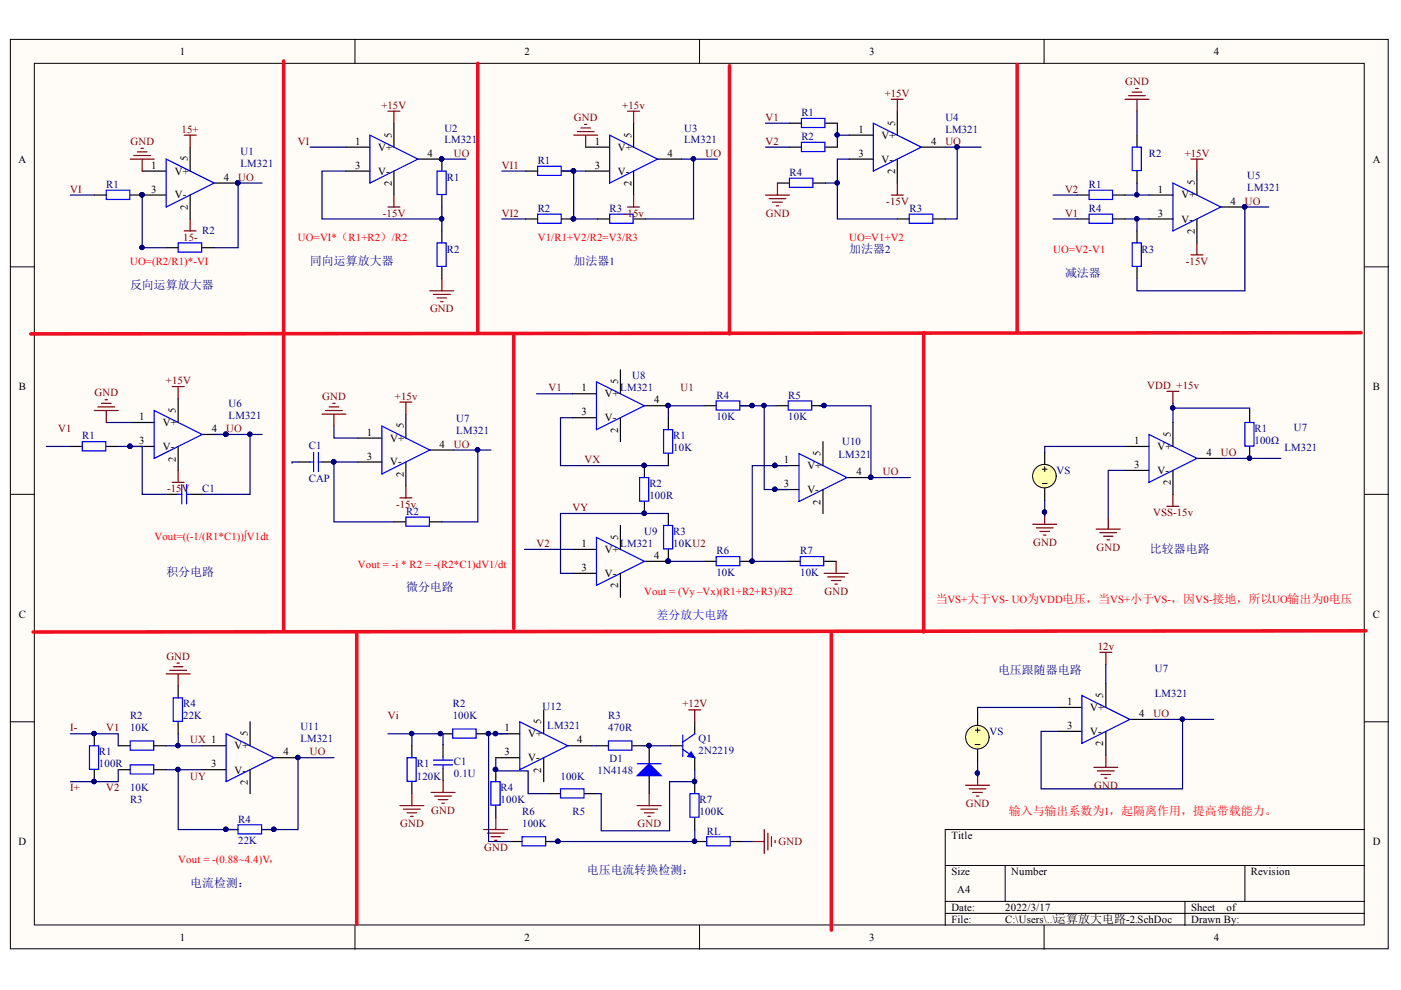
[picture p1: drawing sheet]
<svg xmlns="http://www.w3.org/2000/svg" width="297mm" height="210mm" viewBox="0 0 297 210" stroke-linecap="round" stroke-linejoin="round" font-family="sans-serif">
<g fill="#fffcf8" stroke="#000" stroke-width=".21">
<path d="M2.2 8.4h292.1v192.8h-292.1z"/>
<path d="M7.3 13.4h281.9v182.7h-281.9z"/>
</g>
<g fill="none" stroke="#000" stroke-width=".21">
<path d="M75.3 8.4v5M148.3 8.4v5M221.4 8.4v5M2.2 56.6h5.1M289.3 56.6h5.1M2.2 104.8h5.1M289.3 104.8h5.1M2.2 153h5.1M289.3 153h5.1M289.3 175.9h-88.9v20.3M75.3 196.2v5.1M148.3 196.2v5.1"/>
<path d="M200.4 183.5h88.9M200.4 191.1h88.9M200.4 193.7h88.9M213.1 183.5v7.6M221.4 196.2v5.1M251.2 191.1v5.1M263.9 183.5v7.6"/>
</g>
<g fill="none" stroke="#000080" stroke-width=".25">
<path d="M55.6 38.8h-5.1v13.7h-5.1M65.7 31.2h7.7M73.4 36.3h-5.1v10.1h25.4M93.7 33.7h5.1M106.4 36.3h5.1M119.1 36.3h5.1M121.6 36.3v10.1h5.1M144.5 33.7h2.5v12.7h-10.1M147 33.7h5.1M162.3 31.2h5.1M162.3 26.1h5.1M177.5 26.1v5.1"/>
<path d="M177.5 38.8v7.6h12.7M177.5 28.7h2.6M180.1 33.7h-2.6v5.1h-2.5M200.4 31.2h2.5v15.2h-2.5M202.9 31.2h5.1M241.1 23.6v5.1M241.1 38.8v2.6M14.9 41.4h5.1M93.7 43.9v5.1M106.4 46.4h5.1M223.3 41.4h5.1M223.3 46.4h5.1"/>
<path d="M238.5 41.4h5.1M238.5 46.4h5.1M241.1 46.4v2.6M269 43.9h-5.1v17.8h-22.8v-2.6M9.8 94.7h5.1M22.5 89.6h5.1M25.1 94.7h5.1v10.1h5M45.4 92.1h10.2M53 92.1v12.7h-10.1M63.2 98h-1.3v.2M70.8 90.3v2.6h5.1M75.9 98h-5.1v12.6h12.7"/>
<path d="M96.2 95.4h7.9M101.3 95.4v15.2h-7.6M113.8 83.5h7.6M121.4 88.6h-2.6v10.1h22.9M149.3 86h-7.6v2.6M157 86h5M164.6 86h-2.6v17.8h5.1M167.1 98.7h-7.6v20.3h7.6M111.2 116.5h10.2M141.7 108.9h-22.9v12.7h2.6M141.7 119h7.6M14.9 155.6h10.2v2.5"/>
<path d="M37.8 155.6v2.5h-2.6M37.8 158.1h5.1M87.3 155.6v2.5M93.9 155.6v2.3M25.1 163.2v2.5h-10.2M35.2 163.2h2.6M42.9 163.2h-5.1v12.7h12.7M70.8 160.7h-7.6v15.2h-7.6"/>
</g>
<g fill="none" stroke="#000" stroke-width=".25">
<path d="M30.2 36.3h5M40.3 31.2v5.1M45.4 38.8h5.1M73.4 36.3h5M73.4 31.2h5M83.5 26.1v5.1M83.5 36.3v5.1M88.6 33.7h5.1v2.6M111.5 36.3h2.5M119.1 36.3h2.5M124.2 36.3h5.1M124.2 31.2h5.1"/>
<path d="M134.3 26.1v5.1M134.3 36.3v5.1M139.4 33.7h5.1M164.8 38.8h2.6M167.4 31.2h2.5M167.4 26.1h2.5M172.5 38.8h2.5M175 31.2h2.5M175 26.1h2.5M180.1 33.7h5.1M180.1 28.7h5.1M190.2 23.6v5.1"/>
<path d="M190.2 33.7v5.1M195.3 31.2h5.1M241.1 28.7v2.5M241.1 36.3v2.5M253.8 36.3v5.1M20 41.4h2.5M27.6 41.4h7.6M35.2 52.5h2.6M40.3 41.4v5M42.9 52.5h2.5M93.7 41.4v2.5M93.7 49v2.5"/>
<path d="M93.7 56.6v2.5M111.5 46.4h2.5M119.1 46.4h2.5M126.7 46.4h2.6M134.3 46.4h2.6M190.2 46.4h2.6M197.9 46.4h2.5M228.4 41.4h2.5M228.4 46.4h2.5M236 41.4h2.5M236 46.4h2.5M241.1 49v2.5"/>
<path d="M241.1 56.6v2.5M243.6 41.4h5.1M243.6 46.4h5.1M253.8 46.4v5.1M258.9 43.9h5M131.5 78.4v5.1M14.9 94.7h2.5M22.5 94.7h2.6M27.6 94.7h5.1M27.6 89.6h5.1M37.8 84.5v5.1M37.8 94.7v5"/>
<path d="M42.9 92.1h5M63.2 98h2.5M68.3 98h2.5M75.9 98h5.1M75.9 92.9h5.1M86.1 87.8v5.1M86.1 98v5M91.1 95.4h5.1M121.4 88.6h5.1M121.4 83.5h5.1M131.5 88.6v5M136.6 86h5.1"/>
<path d="M136.6 98.7v2.6M141.7 88.6v2.5M141.7 96.2v2.5M149.3 86h2.6M157 86h2.5M164.3 98.7h5.1M164.6 86h2.5M172.2 86h2.5M174.5 93.6v5.1M35.2 104.8h2.6M40.3 104.8h2.6M83.5 110.6h2.6"/>
<path d="M91.1 110.6h2.6M121.4 116.5h5.1M131.5 111.4v5.1M136.6 106.3v2.6M141.7 116.5v2.5h-5.1M141.7 108.9v2.5M149.3 119h2.6M157 119h2.5M164.3 103.8h5.1M167.1 119h2.6M174.5 103.8v5.1M174.7 119h2.6"/>
<path d="M179.6 101.3h5.1M121.4 121.6h5.1M131.5 121.6v5M20 155.6v2.5M25.1 158.1h2.5M32.7 158.1h2.5M37.8 145.4v2.6M37.8 153v2.6M42.9 158.1h5M53 153v5.1M87.3 158.1v2.6M93.4 155.6h2.6"/>
<path d="M93.9 157.9v2.5M101 155.6h2.6M105.1 155.6h5.1M115.3 150.5v5.1M120.4 158.1h5M126.5 158.1h2.5M134.1 158.1h2.5M137.6 158.1v3.8M20 163.2v2.5M25.1 163.2h2.5M32.7 163.2h2.5M42.9 163.2h5"/>
<path d="M47.9 175.9h2.6M53 163.2v5.1M55.6 175.9h2.5M58.1 160.7h5.1M87.3 165.7v2.6M93.9 162.9v2.6M105.1 160.7h5.1M105.1 163.2v2.5M105.1 170.8v2.5M108.2 178.4h2.5M115.3 160.7v5M115.8 178.4h2.5"/>
<path d="M116.3 168.3h2.5M123.9 168.3h2.6M137.6 164.5v3.8M147.3 178.4h2.5M147.3 165.7v2.6M147.3 173.3v2.6M154.9 178.4h2.6"/>
</g>
<g fill="#000080" stroke="#000080" stroke-width=".21">
<circle cx="50.4" cy="38.8" r=".47"/>
<circle cx="30.1" cy="41.3" r=".46"/>
<circle cx="93.6" cy="33.7" r=".46"/>
<circle cx="93.6" cy="46.4" r=".46"/>
<circle cx="121.6" cy="36.2" r=".46"/>
<circle cx="121.6" cy="46.4" r=".47"/>
<circle cx="147" cy="33.7" r=".46"/>
<circle cx="177.5" cy="28.6" r=".46"/>
<circle cx="177.5" cy="38.8" r=".46"/>
<circle cx="202.9" cy="31.2" r=".47"/>
<circle cx="263.9" cy="43.8" r=".46"/>
<circle cx="241" cy="41.3" r=".46"/>
<circle cx="241" cy="46.4" r=".46"/>
<circle cx="47.9" cy="92.1" r=".46"/>
<circle cx="27.5" cy="94.6" r=".47"/>
<circle cx="53" cy="92.1" r=".46"/>
<circle cx="70.7" cy="97.9" r=".47"/>
<circle cx="101.2" cy="95.4" r=".46"/>
<circle cx="141.7" cy="119" r=".46"/>
<circle cx="141.7" cy="86" r=".46"/>
<circle cx="184.6" cy="101.2" r=".46"/>
<circle cx="164.3" cy="103.7" r=".46"/>
<circle cx="164.3" cy="98.7" r=".46"/>
<circle cx="136.6" cy="98.7" r=".46"/>
<circle cx="136.6" cy="108.8" r=".46"/>
<circle cx="159.4" cy="86" r=".46"/>
<circle cx="174.7" cy="86" r=".46"/>
<circle cx="159.4" cy="119" r=".46"/>
<circle cx="162" cy="86" r=".46"/>
<circle cx="63.1" cy="160.6" r=".46"/>
<circle cx="47.9" cy="175.8" r=".46"/>
<circle cx="58" cy="175.8" r=".46"/>
<circle cx="37.7" cy="158.1" r=".47"/>
<circle cx="19.9" cy="165.7" r=".46"/>
<circle cx="19.9" cy="155.5" r=".46"/>
<circle cx="37.7" cy="163.1" r=".46"/>
<circle cx="105.1" cy="155.5" r=".46"/>
<circle cx="103.5" cy="155.5" r=".46"/>
<circle cx="93.4" cy="155.5" r=".46"/>
<circle cx="87.3" cy="155.5" r=".46"/>
<circle cx="105.1" cy="163.1" r=".46"/>
<circle cx="118.3" cy="178.4" r=".46"/>
<circle cx="147.2" cy="178.4" r=".46"/>
<circle cx="147.2" cy="165.7" r=".46"/>
<circle cx="137.6" cy="158.1" r=".46"/>
</g>
<g fill="none" stroke="#00f" stroke-width=".25">
<path d="M35.2 33.7l10.2 5.1-10.2 5.1zM78.4 28.7l10.2 5-10.2 5.1zM92.7 36.3h1.9v4.9h-1.9zM114 35.3h5v1.9h-5zM129.3 28.7l10.1 5-10.1 5.1zM167.4 37.8h5v1.9h-5zM169.9 25.1h5v1.9h-5zM169.9 30.2h5v1.9h-5zM185.2 26.1l10.1 5.1-10.1 5.1zM240 31.2h2v5h-2zM248.7 38.8l10.2 5.1-10.2 5.1zM22.5 40.3h5v2h-5z"/>
<path d="M37.8 51.5h5v2h-5zM92.7 51.5h1.9v5h-1.9zM114 45.4h5v1.9h-5zM129.3 45.4h4.9v1.9h-4.9zM192.8 45.4h5v1.9h-5zM230.9 40.3h5v2h-5zM230.9 45.4h5v1.9h-5zM240 51.5h2v5h-2zM17.4 93.6h5v2h-5zM32.7 87l10.2 5.1-10.2 5.1zM65.7 98h.8M66.5 95.9v4.1"/>
<path d="M67.5 95.9v4.1M67.5 98h.8M81 90.3l10.1 5.1-10.1 5.1zM126.5 80.9l10.1 5.1-10.1 5.1zM140.7 91.1h1.9v5h-1.9zM151.8 85h5.1v1.9h-5.1zM167.1 85h5v1.9h-5zM169.4 96.2l10.2 5.1-10.2 5zM37.8 104.8h.7M38.5 102.8v4M39.6 102.8v4M39.6 104.8h.7"/>
<path d="M86.1 109.6h4.9v2h-4.9zM126.5 113.9l10.1 5.1-10.1 5.1zM135.6 101.3h1.9v5h-1.9zM140.7 111.4h1.9v5h-1.9zM151.8 118h5.1v1.9h-5.1zM169.7 118h4.9v1.9h-4.9zM19 158.1h1.9v5h-1.9zM27.6 157.1h5v2h-5zM36.7 148h2v4.9h-2zM47.9 155.6l10.2 5.1-10.2 5zM96 154.6h4.9v1.9h-4.9zM110.2 153l10.2 5.1-10.2 5.1z"/>
<path d="M129 157.1h5v2h-5zM27.6 162.2h5v1.9h-5zM50.5 174.9h5v1.9h-5zM86.3 160.7h1.9v5h-1.9zM91.9 161.2h4.1M91.9 162.2h4.1M93.9 160.4v.8M93.9 162.2v.7M104.1 165.7h1.9v5h-1.9zM110.7 177.4h5v1.9h-5zM118.8 167.3h5v1.9h-5zM146.3 168.3h1.9v5h-1.9z"/>
<path d="M149.8 177.4h5v1.9h-5z"/>
</g>
<g fill="none" stroke="#800000" stroke-width=".25">
<path d="M240 19.5h2.1M240.8 18.8h.5M27.6 33.7h5.1M28.4 33h3.5M29.1 32.2h2.1M29.9 31.5h.5M30.2 33.7v2.6M39 28.7h2.6M40.3 28.7v2.5M82.2 23.6h2.6M83.5 23.6v2.5M121.6 28.7h5.1"/>
<path d="M122.4 27.9h3.6M123.2 27.1h2M123.9 26.4h.5M124.2 28.7v2.5M133.1 23.6h2.5M134.3 23.6v2.5M164.8 38.8v2.6M189 21h2.5M190.2 21v2.6M190.2 38.8v2.6M238.5 21h5.1M239.3 20.3h3.5"/>
<path d="M241.1 21v2.6M252.5 33.7h2.5M253.8 33.7v2.6M39 49h2.6M40.3 46.4v2.6M82.2 43.9h2.6M83.5 41.4v2.5M93.7 59.1v2.6M133.1 43.9h2.5M134.3 41.4v2.5M162.3 41.4h5.1M163.1 42.1h3.5"/>
<path d="M163.8 42.9h2M164.6 43.6h.5M189 41.4h2.5M252.5 54h2.5M253.8 51.5v2.5M91.1 61.7h5.1M91.9 62.4h3.6M92.7 63.2h2M93.4 63.9h.5M20 87h5.1M20.7 86.3h3.6M21.5 85.5h2"/>
<path d="M22.3 84.8h.5M22.5 87v2.6M36.5 82h2.5M37.8 82v2.5M37.8 99.7v2.6M68.3 87.8h5.1M69 87h3.6M69.8 86.3h2M70.6 85.5h.5M70.8 87.8v2.5M84.8 85.3h2.5M86.1 85.3v2.5"/>
<path d="M36.5 102.3h2.5M84.8 105.6h2.5M86.1 103v2.6M177.3 119v2.6M174.7 121.6h5.1M175.5 122.3h3.6M176.3 123.1h2M177 123.8h.5M35.2 142.9h5.1M36 142.1h3.6M36.8 141.4h2M37.5 140.6h.5"/>
<path d="M37.8 142.9v2.5M84.8 170.8h5.1M85.5 171.6h3.6M86.3 172.3h2M87.1 173.1h.5M87.3 168.3v2.5M91.4 168h5.1M92.2 168.8h3.5M92.9 169.5h2.1M93.7 170.3h.5M93.9 165.5v2.5M102.6 175.9h5.1"/>
<path d="M103.3 176.6h3.6M104.1 177.4h2M104.9 178.2h.5M105.1 173.3v2.6M159.5 178.4h2.5M162 175.9v5.1M162.8 176.6v3.6M163.6 177.4v2M164.3 178.2v.5"/>
</g>
<path d="M135.1 164.5l2.5-2.6 2.6 2.6z" fill="#00f"/>
<path d="M144.8 158.9l2.5 1.8M144.8 155.8v4.6M147.3 155.6l-2.5 1.8M135.1 164.5l2.5-2.6 2.6 2.6zM135.1 161.9h5.1" fill="none" stroke="#00f" stroke-width=".25"/>
<circle cx="137.6" cy="158.1" r=".46" fill="#000080" stroke="#000080" stroke-width=".21"/>
<path d="M135.1 170.8h5.1M135.9 171.6h3.5M136.6 172.3h2.1M137.4 173.1h.5M137.6 168.3v2.5" fill="none" stroke="#800000" stroke-width=".25"/>
<path d="M142.2 158.1h2.6M147.3 153v2.6M147.3 160.7v2.5" fill="none" stroke="#000" stroke-width=".25"/>
<path d="M146.5 159.4l.8 1.3-1.5-.3z" fill="#00f"/>
<path d="M146.5 159.4l.8 1.3-1.5-.3z" fill="none" stroke="#00f" stroke-width=".21"/>
<path d="M247.4 83h2.6M248.7 83v2.5M232.4 112.2h5.1M233.2 112.9h3.5M234 113.7h2M234.7 114.5h.5M235 109.6v2.6M247.4 107.3h2.6M248.7 104.8v2.5M146 150.5h2.6M147.3 150.5v2.5" fill="none" stroke="#800000" stroke-width=".25"/>
<path d="M30.2 41.4v11.1M35.2 52.5h-5v.3M238.5 99.7h-3.5v9.9M248.7 86.5h16.3v.5M248.7 85.5v4.1M258.9 97.2h12.7" fill="none" stroke="#000080" stroke-width=".25"/>
<g fill="#000080" stroke="#000080" stroke-width=".21">
<circle cx="30.1" cy="52.5" r=".46"/>
<circle cx="30.1" cy="41.3" r=".46"/>
<circle cx="264.9" cy="97.1" r=".46"/>
<circle cx="248.6" cy="86.5" r=".46"/>
</g>
<path d="M60.1 12.9v120.8M101.3 13.4v57.1M154.7 13.9v56.9M215.7 13.7v56.8M108.9 70.8v62.4M195.8 70.5v63.5M288.6 70.5l-282.1 .3M75.6 134v61.9M289.6 133.7l-282.6 .3" fill="none" stroke="#ee0e22" stroke-width=".76"/>
<path d="M221.5 95.9v2.6M238.5 99.7h5.1M238.5 94.7h5.1M248.7 89.6v5.1M248.7 99.7v5.1M253.8 97.2h5.1M265 87v2.6M265 94.7v2.5M221.5 103.5v2.6" fill="none" stroke="#000" stroke-width=".25"/>
<path d="M243.6 92.1l10.2 5.1-10.2 5.1zM263.9 89.6h2v5h-2z" fill="none" stroke="#00f" stroke-width=".25"/>
<circle cx="221.4" cy="100.9" r="2.5" fill="#ffffb0" stroke="#000" stroke-width=".21"/>
<path d="M221 99.5h1M221.5 99v1M221 102.5h1" fill="none" stroke="#000" stroke-width=".21"/>
<path d="M173.7 86h11v15.3h8.3M238.5 94.7h-17v1.2M221.5 106.1v3.3M82.2 155.6h11.7M107.7 155.6h-4.1v22.8h4.6M125.4 158.1h1.1M136.6 158.1h5.6M234.5 140.9v4M105.1 160.7v2.7h6.9v4.9h4.3M147.3 175.9v2.5h-30.8M147.3 163.2v2.5h-5.3v10.4h-14.5v-7.8h-1M157.5 178.4h2" fill="none" stroke="#000080" stroke-width=".25"/>
<path d="M219 111.2h5M219.7 111.9h3.6M220.5 112.7h2M221.2 113.4h.6M221.5 108.6v2.6M233.2 138.3h2.5M234.5 138.3v2.6" fill="none" stroke="#800000" stroke-width=".25"/>
<g fill="#000080" stroke="#000080" stroke-width=".21">
<circle cx="221.4" cy="108.6" r=".46"/>
<circle cx="184.6" cy="101.2" r=".46"/>
<circle cx="174.7" cy="86" r=".46"/>
<circle cx="93.4" cy="155.5" r=".46"/>
<circle cx="87.3" cy="155.5" r=".46"/>
<circle cx="105.1" cy="163.1" r=".46"/>
<circle cx="103.5" cy="155.5" r=".46"/>
<circle cx="105.1" cy="155.5" r=".46"/>
<circle cx="137.6" cy="158.1" r=".46"/>
<circle cx="118.3" cy="178.4" r=".46"/>
<circle cx="147.2" cy="178.4" r=".46"/>
<circle cx="147.2" cy="165.7" r=".46"/>
</g>
<path d="M176.3 134.3v62.9" fill="none" stroke="#ee0e22" stroke-width=".76"/>
<path d="M207.3 151.3v2.5M207.3 158.9v2.5M224.3 155.1h5.1M224.3 150h5.1M234.5 144.9v5.1M234.5 155.1v5M239.5 152.5h5.1" fill="none" stroke="#000" stroke-width=".25"/>
<path d="M229.4 147.5l10.1 5-10.1 5.1z" fill="none" stroke="#00f" stroke-width=".25"/>
<circle cx="207.2" cy="156.3" r="2.5" fill="#ffffb0" stroke="#000" stroke-width=".21"/>
<path d="M206.8 154.8h1M206.8 157.9h1M207.3 154.3v1" fill="none" stroke="#000" stroke-width=".21"/>
<path d="M224.3 150h-17v1.3M244.6 152.5h6.1M257.3 152.5h-6.6v14.8h-30v-12.2h3.6M207.3 161.4v3.3" fill="none" stroke="#000080" stroke-width=".25"/>
<path d="M204.7 166.5h5.1M205.5 167.3h3.5M206.3 168h2M207 168.8h.5M207.3 164v2.5M231.9 162.7h5.1M232.7 163.4h3.5M233.4 164.2h2.1M234.2 165h.5M234.5 160.1v2.6" fill="none" stroke="#800000" stroke-width=".25"/>
<g fill="#000080" stroke="#000080" stroke-width=".21">
<circle cx="207.2" cy="163.9" r=".46"/>
<circle cx="250.7" cy="152.5" r=".46"/>
</g>
<g font-size="2.5" fill="#000080">
<text x="180.1" y="53.6">加法器2</text>
<text x="65.7" y="56.1">同向运算放大器</text>
<text x="121.6" y="56.1">加法器1</text>
<text x="225.8" y="58.6">减法器</text>
<text x="27.6" y="61.2">反向运算放大器</text>
<text x="243.8" y="117.3">比较器电路</text>
<text x="35.3" y="122.1">积分电路</text>
<text x="86.1" y="125.4">微分电路</text>
<text x="211.6" y="142.9">电压跟随器电路</text>
<text x="124.4" y="185.3">电压电流转换检测：</text>
<text x="40.3" y="188.1">电流检测：</text>
</g>
<text font-size="2.5" fill="#00f" x="139.2" y="131.2">差分放大电路</text>
<g font-size="2.5" fill="#f00">
<text x="198.4" y="127.9">当VS+大于VS- UO为VDD电压，当VS+小于VS-，因VS-接地，所以UO输出为0电压</text>
<text x="213.9" y="172.9">输入与输出系数为1，起隔离作用，提高带载能力。</text>
</g>
<g font-size="2.3">
<text x="38.1" y="11.7">1</text>
<text x="111.2" y="11.7">2</text>
<text x="184.3" y="11.7">3</text>
<text x="257.4" y="11.7">4</text>
<text x="83" y="29.2" transform="rotate(-90 83 29.2)">5</text>
<text x="133.9" y="29.2" transform="rotate(-90 133.9 29.2)">5</text>
<text x="182" y="28.1">1</text>
<text x="186.9" y="29.4">V+</text>
<text x="189.8" y="26.6" transform="rotate(-90 189.8 26.6)">5</text>
<text x="3.9" y="34.5">A</text>
<text x="32.1" y="35.7">1</text>
<text x="39.8" y="34.2" transform="rotate(-90 39.8 34.2)">5</text>
<text x="75.3" y="35.7">3</text>
<text x="75.3" y="30.7">1</text>
<text x="80.2" y="31.9">V+</text>
<text x="90.7" y="33.2">4</text>
<text x="126.1" y="35.7">3</text>
<text x="126.1" y="30.7">1</text>
<text x="131" y="31.9">V+</text>
<text x="141.5" y="33.2">4</text>
<text x="182" y="33.2">3</text>
<text x="186.9" y="34.5">V-</text>
<text x="197.4" y="30.7">4</text>
<text x="291.1" y="34.5">A</text>
<text x="32.1" y="40.8">3</text>
<text x="37" y="37">V+</text>
<text x="47.4" y="38.3">4</text>
<text x="80.2" y="37">V-</text>
<text x="83" y="39.5" transform="rotate(-90 83 39.5)">2</text>
<text x="131" y="37">V-</text>
<text x="133.9" y="39.5" transform="rotate(-90 133.9 39.5)">2</text>
<text x="189.8" y="36.9" transform="rotate(-90 189.8 36.9)">2</text>
<text x="245.5" y="40.8">1</text>
<text x="253.3" y="39.3" transform="rotate(-90 253.3 39.3)">5</text>
<text x="37" y="42.1">V-</text>
<text x="39.8" y="44.5" transform="rotate(-90 39.8 44.5)">2</text>
<text x="245.5" y="46">3</text>
<text x="250.5" y="47.2">V-</text>
<text x="250.5" y="42.1">V+</text>
<text x="260.9" y="43.4">4</text>
<text x="253.3" y="49.6" transform="rotate(-90 253.3 49.6)">2</text>
<text x="4" y="82.7">B</text>
<text x="123.3" y="83">1</text>
<text x="131.1" y="81.5" transform="rotate(-90 131.1 81.5)">5</text>
<text x="291.1" y="82.7">B</text>
<text x="29.5" y="89.1">1</text>
<text x="37.3" y="87.5" transform="rotate(-90 37.3 87.5)">5</text>
<text x="123.3" y="88">3</text>
<text x="128.2" y="89.3">V-</text>
<text x="128.2" y="84.2">V+</text>
<text x="138.7" y="85.5">4</text>
<text x="29.5" y="94.1">3</text>
<text x="34.5" y="95.4">V-</text>
<text x="34.5" y="90.3">V+</text>
<text x="44.9" y="91.6">4</text>
<text x="77.8" y="92.4">1</text>
<text x="82.7" y="93.6">V+</text>
<text x="85.6" y="90.8" transform="rotate(-90 85.6 90.8)">5</text>
<text x="93.2" y="94.9">4</text>
<text x="131.1" y="91.8" transform="rotate(-90 131.1 91.8)">2</text>
<text x="240.4" y="94.1">1</text>
<text x="245.4" y="95.4">V+</text>
<text x="248.2" y="92.6" transform="rotate(-90 248.2 92.6)">5</text>
<text x="37.3" y="97.8" transform="rotate(-90 37.3 97.8)">2</text>
<text x="77.8" y="97.4">3</text>
<text x="82.7" y="98.7">V-</text>
<text x="85.6" y="101.1" transform="rotate(-90 85.6 101.1)">2</text>
<text x="166.2" y="98.2">1</text>
<text x="171.2" y="99.5">V+</text>
<text x="174" y="96.7" transform="rotate(-90 174 96.7)">5</text>
<text x="181.6" y="100.7">4</text>
<text x="240.4" y="99.2">3</text>
<text x="245.4" y="100.5">V-</text>
<text x="255.8" y="96.7">4</text>
<text x="166.2" y="103.3">3</text>
<text x="171.2" y="104.6">V-</text>
<text x="174" y="107" transform="rotate(-90 174 107)">2</text>
<text x="248.2" y="102.9" transform="rotate(-90 248.2 102.9)">2</text>
<text x="123.3" y="116">1</text>
<text x="128.2" y="117.3">V+</text>
<text x="131.1" y="114.5" transform="rotate(-90 131.1 114.5)">5</text>
<text x="138.7" y="118.5">4</text>
<text x="123.3" y="121.1">3</text>
<text x="128.2" y="122.4">V-</text>
<text x="131.1" y="124.7" transform="rotate(-90 131.1 124.7)">2</text>
<text x="4" y="131">C</text>
<text x="291.1" y="131">C</text>
<text x="226.2" y="149.5">1</text>
<text x="233.9" y="148" transform="rotate(-90 233.9 148)">5</text>
<text x="107" y="155.1">1</text>
<text x="114.8" y="153.5" transform="rotate(-90 114.8 153.5)">5</text>
<text x="226.2" y="154.5">3</text>
<text x="231.1" y="155.8">V-</text>
<text x="231.1" y="150.7">V+</text>
<text x="241.5" y="152">4</text>
<text x="49.7" y="158.9">V+</text>
<text x="52.5" y="156.1" transform="rotate(-90 52.5 156.1)">5</text>
<text x="60.1" y="160.1">4</text>
<text x="107" y="160.1">3</text>
<text x="112" y="161.4">V-</text>
<text x="112" y="156.3">V+</text>
<text x="122.4" y="157.6">4</text>
<text x="233.9" y="158.3" transform="rotate(-90 233.9 158.3)">2</text>
<text x="44.7" y="162.7">3</text>
<text x="49.7" y="164">V-</text>
<text x="52.5" y="166.4" transform="rotate(-90 52.5 166.4)">2</text>
<text x="114.8" y="163.8" transform="rotate(-90 114.8 163.8)">2</text>
<text x="3.9" y="179.2">D</text>
<text x="201.7" y="177.9">Title</text>
<text x="291.1" y="179.2">D</text>
<text x="201.7" y="185.6">Size</text>
<text x="214.4" y="185.6">Number</text>
<text x="265.2" y="185.6">Revision</text>
<text x="203" y="189.4">A4</text>
<text x="201.7" y="193.2">Date:</text>
<text x="201.7" y="195.7">File:</text>
<text x="213.1" y="193.2">2022/3/17</text>
<text x="213.1" y="195.7">C:\Users\..\运算放大电路-2.SchDoc</text>
<text x="252.5" y="193.2">Sheet</text>
<text x="252.5" y="195.7">Drawn By:</text>
<text x="260.1" y="193.2">of</text>
<text x="38.1" y="199.5">1</text>
<text x="111.2" y="199.5">2</text>
<text x="184.3" y="199.5">3</text>
<text x="257.4" y="199.5">4</text>
</g>
<g font-size="2.3" fill="#800000">
<text x="80.9" y="23.1">+15V</text>
<text x="131.9" y="23.1">+15v</text>
<text x="187.6" y="20.5">+15V</text>
<text x="238.6" y="18">GND</text>
<text x="38.5" y="28.1">15+</text>
<text x="121.7" y="25.6">GND</text>
<text x="162.3" y="25.6">V1</text>
<text x="27.7" y="30.7">GND</text>
<text x="63.2" y="30.7">VI</text>
<text x="96.2" y="33.2">UO</text>
<text x="106.4" y="35.7">VI1</text>
<text x="149.6" y="33.2">UO</text>
<text x="162.3" y="30.7">V2</text>
<text x="200.4" y="30.7">UO</text>
<text x="251.2" y="33.2">+15V</text>
<text x="14.9" y="40.8">VI</text>
<text x="50.5" y="38.3">UO</text>
<text x="225.8" y="40.8">V2</text>
<text x="81.2" y="46">-15V</text>
<text x="106.4" y="46">VI2</text>
<text x="132.3" y="46">-15v</text>
<text x="162.4" y="46">GND</text>
<text x="187.9" y="43.4">-15V</text>
<text x="225.8" y="46">V1</text>
<text x="263.9" y="43.4">UO</text>
<text x="38.8" y="51">15-</text>
<text x="251.4" y="56.1">-15V</text>
<text x="91.2" y="66.2">GND</text>
<text x="20" y="84">GND</text>
<text x="35.2" y="81.5">+15V</text>
<text x="116.3" y="83">V1</text>
<text x="144.3" y="83">U1</text>
<text x="243.2" y="82.5">VDD +15v</text>
<text x="68.3" y="84.8">GND</text>
<text x="83.7" y="84.8">+15v</text>
<text x="12.3" y="91.6">V1</text>
<text x="48" y="91.6">UO</text>
<text x="96.2" y="94.9">UO</text>
<text x="123.9" y="98.2">VX</text>
<text x="187.2" y="100.7">UO</text>
<text x="258.9" y="96.7">UO</text>
<text x="35.4" y="104.4">-15</text>
<text x="38.6" y="104.4">V</text>
<text x="84" y="107.7">-15v</text>
<text x="121.4" y="108.4">VY</text>
<text x="244.5" y="109.4">VSS-15v</text>
<text x="113.7" y="116">V2</text>
<text x="219" y="115.8">GND</text>
<text x="232.5" y="116.8">GND</text>
<text x="174.8" y="126.2">GND</text>
<text x="232.7" y="137.8">12v</text>
<text x="35.3" y="139.8">GND</text>
<text x="144.7" y="150">+12V</text>
<text x="14.9" y="155.1">I-</text>
<text x="22.5" y="155.1">V1</text>
<text x="82.2" y="152.5">Vi</text>
<text x="244.6" y="152">UO</text>
<text x="40.3" y="157.6">UX 1</text>
<text x="65.7" y="160.1">UO</text>
<text x="14.9" y="167.8">I+</text>
<text x="22.5" y="167.8">V2</text>
<text x="40.3" y="165.3">UY</text>
<text x="232" y="167.3">GND</text>
<text x="91.4" y="172.6">GND</text>
<text x="204.7" y="171.1">GND</text>
<text x="84.8" y="175.4">GND</text>
<text x="135.1" y="175.4">GND</text>
<text x="165.1" y="179.2">GND</text>
<text x="102.7" y="180.5">GND</text>
</g>
<g font-size="2.3" fill="#000080">
<text x="94.2" y="27.9">U2</text>
<text x="145" y="27.9">U3</text>
<text x="169.9" y="24.6">R1</text>
<text x="169.9" y="29.7">R2</text>
<text x="200.4" y="25.6">U4</text>
<text x="200.4" y="28.1">LM321</text>
<text x="51" y="33">U1</text>
<text x="51" y="35.5">LM321</text>
<text x="94.2" y="30.4">LM321</text>
<text x="114" y="34.7">R1</text>
<text x="145" y="30.4">LM321</text>
<text x="243.6" y="33.2">R2</text>
<text x="22.5" y="39.8">R1</text>
<text x="94.7" y="38.3">R1</text>
<text x="167.4" y="37.3">R4</text>
<text x="230.9" y="39.8">R1</text>
<text x="264.5" y="38">U5</text>
<text x="264.5" y="40.6">LM321</text>
<text x="114" y="45">R2</text>
<text x="129.2" y="45">R3</text>
<text x="192.8" y="45">R3</text>
<text x="230.9" y="45">R4</text>
<text x="42.9" y="49.5">R2</text>
<text x="94.7" y="53.6">R2</text>
<text x="242" y="53.6">R3</text>
<text x="131.5" y="83">LM321</text>
<text x="134" y="80.4">U8</text>
<text x="48.5" y="86.3">U6</text>
<text x="48.5" y="88.8">LM321</text>
<text x="96.8" y="89.6">U7</text>
<text x="151.9" y="84.5">R4</text>
<text x="151.9" y="89.1">10K</text>
<text x="167.1" y="84.5">R5</text>
<text x="167.1" y="89.1">10K</text>
<text x="17.4" y="93.1">R1</text>
<text x="65.5" y="95.1">C1</text>
<text x="96.8" y="92.1">LM321</text>
<text x="142.8" y="93.1">R1</text>
<text x="142.8" y="95.7">10K</text>
<text x="178.5" y="94.4">U10</text>
<text x="266" y="91.6">R1</text>
<text x="266" y="94.1">100Ω</text>
<text x="272.3" y="95.7">LM321</text>
<text x="274.4" y="91.3">U7</text>
<text x="177.8" y="97.2">LM321</text>
<text x="224" y="100.5">VS</text>
<text x="42.9" y="104.4">C1</text>
<text x="65.5" y="102.2">CAP</text>
<text x="137.7" y="103.3">R2</text>
<text x="137.7" y="105.9">100R</text>
<text x="86.1" y="109.2">R2</text>
<text x="136.6" y="113.5">U9</text>
<text x="142.8" y="113.5">R3</text>
<text x="131.5" y="116">LM321</text>
<text x="142.8" y="116">10KU2</text>
<text x="151.9" y="117.5">R6</text>
<text x="169.7" y="117.5">R7</text>
<text x="151.9" y="122.1">10K</text>
<text x="169.7" y="122.1">10K</text>
<text x="244.8" y="142.4">U7</text>
<text x="38.8" y="150">R4</text>
<text x="96" y="150">R2</text>
<text x="244.8" y="147.7">LM321</text>
<text x="27.6" y="152.5">R2</text>
<text x="27.6" y="155.1">10K</text>
<text x="38.8" y="152.5">22K</text>
<text x="63.7" y="154.8">U11</text>
<text x="96" y="152.5">100K</text>
<text x="115" y="150.5">U12</text>
<text x="116" y="154.5">LM321</text>
<text x="129" y="152.5">R3</text>
<text x="129" y="155.1">470R</text>
<text x="209.8" y="155.8">VS</text>
<text x="21" y="160.1">R1</text>
<text x="63.7" y="157.3">LM321</text>
<text x="129.2" y="161.6">D1</text>
<text x="148.1" y="157.3">Q1</text>
<text x="148.1" y="159.9">2N2219</text>
<text x="21" y="162.7">100R</text>
<text x="27.6" y="167.8">10K</text>
<text x="88.4" y="162.7">R1</text>
<text x="88.4" y="165.3">120K</text>
<text x="96.2" y="162.1">C1</text>
<text x="96.2" y="164.8">0.1U</text>
<text x="106.1" y="167.8">R4</text>
<text x="118.8" y="165.3">100K</text>
<text x="126.7" y="164">1N4148</text>
<text x="27.6" y="170.3">R3</text>
<text x="106.1" y="170.3">100K</text>
<text x="110.7" y="172.9">R6</text>
<text x="121.4" y="172.9">R5</text>
<text x="148.3" y="170.3">R7</text>
<text x="148.3" y="172.9">100K</text>
<text x="50.5" y="174.4">R4</text>
<text x="50.5" y="179">22K</text>
<text x="110.7" y="175.4">100K</text>
<text x="149.9" y="176.9">RL</text>
</g>
<g font-size="2.3" fill="#f00">
<text x="63.2" y="51">UO=VI*（R1+R2）/R2</text>
<text x="114" y="51">V1/R1+V2/R2=V3/R3</text>
<text x="180.1" y="51">UO=V1+V2</text>
<text x="223.3" y="53.6">UO=V2-V1</text>
<text x="27.6" y="56.1">UO=(R2/R1)*-VI</text>
<text x="32.7" y="114.5">Vout=((-1/(R1*C1))∫V1dt</text>
<text x="75.9" y="120.3">Vout = -i * R2 = -(R2*C1)dV1/dt</text>
<text x="136.6" y="126.2">Vout = (Vy –Vx)(R1+R2+R3)/R2</text>
<text x="37.8" y="183">Vout = -(0.88~4.4)V，</text>
</g>
</svg>
